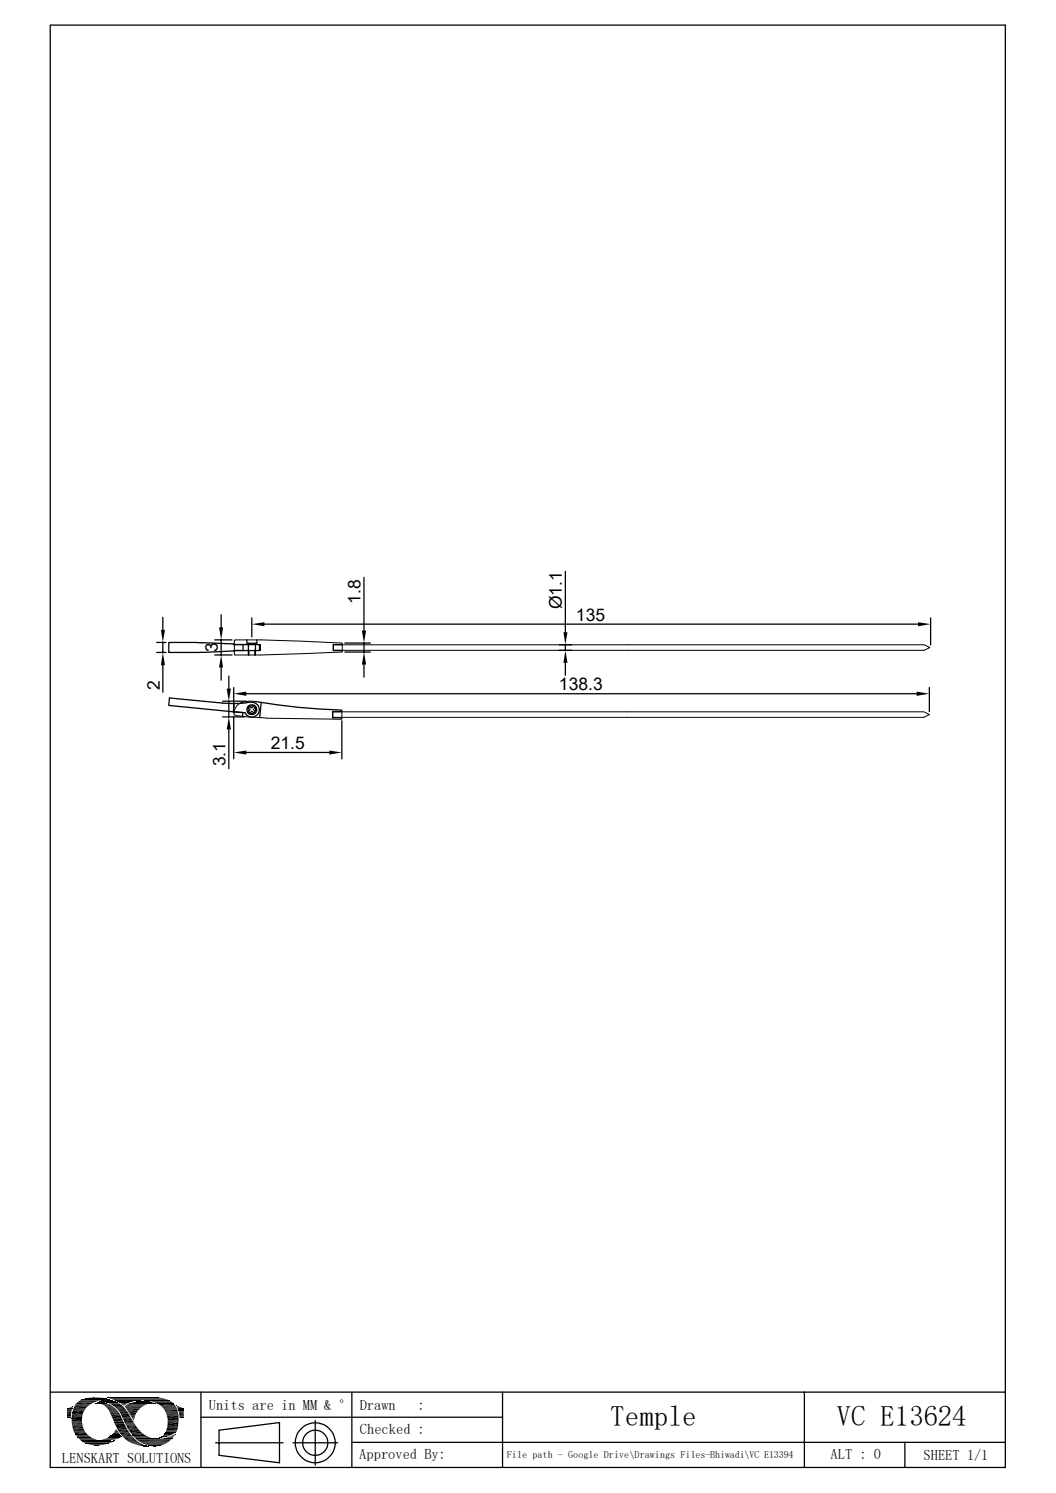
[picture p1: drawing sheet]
<svg xmlns="http://www.w3.org/2000/svg" width="210mm" height="297mm" viewBox="0 0 210 297" stroke-linecap="round" stroke-linejoin="round" font-family="sans-serif">
<g fill="none" stroke="#000" stroke-width=".25">
<path d="M10 5h189.9v286.9h-189.9zM72.4 114.9v10.5M112.4 113.7v12.1M31.2 127.8h1.8M31.2 129.8h1.8M32.4 122.8v2.5M32.4 127.8v2M32.4 132.3v5.4M40.1 127.8l6.4 .3v.1h5.1v1.2h-5.1l-6.3 .4M40.2 127.9h-6.6l.1 1.9h6.4M42.7 127.3h3.4M42.7 130.3h3.4"/>
<path d="M44 122.3v2.5M44 127.3v3M44 132.8v2.5M44.3 139.5h4.6M44.3 139.9l-10.6-1-.1 1.4 12.8 1.3M45.5 134.5v2.5M45.5 139.5v3.1M46.5 136.8v4.4M46.6 140l-.2 1.6M46.6 128.2h1.7v1.2M49 138h133.3M49.4 128v2.3"/>
<path d="M49.5 129.4v.9M49.8 139.7a1.49 1.49 0 0 1 1.7 1.1 1.49 1.49 0 0 1-.9 1.8 1.49 1.49 0 0 1-1.9-.8l-2.3-.2M49.8 139.7l-2.8 .3-2.8-.1M50.1 122.9v3.8M50.7 129.4v.9M50.8 128v2.3M50.9 139.6a122.4 122.4 0 0 0 17 1.7M51.1 127.3v.7h-2v-.7M51.8 128.2v1.2M51.9 139.7l-.3 3.1M52.6 124.2h130M68.1 128.2h-1.8v1.2h1.8"/>
<path d="M68.6 127.9h5.1M68.6 129.7h5.1M72.4 127.9v1.8M72.4 132.2v2.5M111.2 128.3h2.5M111.2 129.4h2.5M112.4 128.3v1.1M112.4 131.9v2.5M184.8 136.8v4.8M185.1 122.9v5.4M44.3 142.6h4.3M45.5 145.1v7.8"/>
<path d="M46.5 142.5v8.5M46.5 141.6l1.8 .2-.1 .7M49 149.7h16.5M68 141.6h-1.8v1.2h1.8M68 143.4v7.6M10 276.9h189.9M14.7 279.7h2.9M40 276.9v15M70 276.9v15M99.9 276.9v15M160 276.9v15M14.3 281.5h2.1"/>
<path d="M14.3 283.3h2.1M14.7 284.9h2.4M15 285.5h2.6M24.6 286.1h2.2M24.9 280.1h3.2M25.1 283.8h2.1M25.3 284h2.1M26.1 285.4h2.7M27.2 286.5h6.8M33.1 281.3h2.4M33.4 282.7h2.1M40 281.9h59.9"/>
<path d="M42.9 287h13.4M43.6 284.5l12-1.5v8l-12-1.5zM58.3 287h8.8M62.7 282.6v8.9M70 286.9h129.9M180 286.9v5"/>
<circle cx="50.1" cy="141.2" r=".98"/>
<circle cx="50.1" cy="141.2" r=".76"/>
<circle cx="62.7" cy="287" r="2.51"/>
<circle cx="62.7" cy="287" r="4"/>
</g>
<g fill="#000">
<path d="M32 125.3h.8l-.4 2.5zM32.4 129.8l.4 2.5h-.8zM43.6 124.8h.8l-.4 2.5zM44 130.3l.4 2.5h-.8zM45.1 137h.8l-.4 2.5zM46.5 138l2.5-.4v.8zM50.1 124.2l2.5-.4v.8zM72.4 129.7l.4 2.5h-.8zM72 125.4h.8l-.4 2.5zM112.4 129.4l.5 2.5h-.8zM112.1 125.8h.8l-.5 2.5zM182.3 137.6l2.5 .4-2.5 .4z"/>
<path d="M182.6 123.8l2.5 .4-2.5 .4zM45.5 142.6l.4 2.5h-.8zM46.5 149.7l2.5-.4v.8zM65.5 149.3l2.5 .4-2.5 .4zM14.3 279.9h.1zM13.8 280l.5-.1 .1 .1zM14.3 279.9h.1v.1zM18.3 278h1.6zM18.7 278h1.2zM19.1 279.1h1.9zM19.2 279.1h1.8zM19.2 279.1h1.7z"/>
<path d="M19.4 279.1h1.5zM19.5 279.1h1zM19.4 279.1h1.2zM19.5 279.1h1.1zM19.6 279.1h.9zM19.6 279.2l1.9 .1zM19.7 278.8h.2zM19.6 279.1h.8zM19.8 279.1h.6zM20 279.3l1.7 .1zM19.8 279.1h.4zM20.1 279l.1 .1z"/>
<path d="M20.1 279h.1zM20.2 279.4h1.6zM20.4 279.4l1.7 .2h-1.4zM20.4 279.4h1.4l.3 .2zM20.5 278.7h1.8zM20.5 278.7h1.7zM20.6 278.6l1.6 .1zM20.7 279.6l1.7 .1h-1.5zM20.7 279.6h1.4l.3 .1zM20.6 278.6h1.4zM20.9 278.6h1.1zM20.9 279.7l1.6 .1z"/>
<path d="M21 279.8l1.7 .2h-1.4zM21 279.8h1.5l.2 .2zM21.2 278.6h.3zM20.9 278.6h.8zM21.2 278.6h.5zM21.5 278.4h.3zM21.8 279.2h1.9zM22.4 279.6h1.9zM22.5 279.6h1.8zM22.5 279.6l1.8 .1zM22.6 279.7l2 .2h-1.7zM22.6 279.7h1.7l.3 .2z"/>
<path d="M22.9 279.9l1.9 .2h-1.7zM22.9 279.9h1.7l.2 .2zM23.7 279l1.9 .1zM23.8 279.1h1.8zM23.8 279.1h1.6zM24 279.1h1.4zM24 279.1l1.3 .1zM24 279.2l1 .2h-.7zM24 279.2h1.3l-.3 .2zM24.3 279.4l.6 .1zM24.3 279.4h.7zM24.4 279.5l.3 .1z"/>
<path d="M24.4 279.5h.5zM24.6 279.6v.1zM24.6 279.6h.1zM27.5 278.8h2zM27.5 278.8h1.9zM28.2 278.8h1.2zM28.2 278.8h.7zM30.4 279.2h.4zM30.4 279.2h.5zM30.7 279.2h.2zM30.9 278h.2zM35.1 279.7h.2z"/>
<path d="M35.1 279.7l.5 .1zM35.2 279.8l.8 .2h-.7zM35.2 279.8l.8 .2zM35.3 280l1 .1h-1zM35.3 280h.7l.3 .1zM13.3 280.2h1.1zM13.3 280.2l1 .1zM13.3 280.3l1 .1h-1zM13.3 280.3h1v.1zM13.3 280.4l.9 .4h-.9zM13.3 280.4h1l-.1 .4zM13.3 280.8h.9z"/>
<path d="M13.3 280.8l.8 .5h-.8zM13.3 280.8h.9l-.1 .5zM13.3 281.3l.8 .4h-.8zM13.3 281.3h.8v.4zM13.3 281.7h.8zM13.3 281.7l.8 .2h-.8zM13.3 281.7h.8v.2zM13.3 281.9h.8zM13.3 281.9l.8 .1zM13.4 280.2h1zM13.7 280.1l.7 .1zM13.7 280.1h.7z"/>
<path d="M13.8 280h.6zM14.3 282.3l2 .4h-2zM14.3 282.3h2v.4zM18.3 287.4l1.9 .1zM18.3 287.4h1.9zM18.4 287.5h1.1zM18.4 287.5h1.8zM18.9 287.5h.6zM19.1 287.5h.4zM20.4 286.4l1.9 .1zM20.4 286.4h2zM20.6 286.5h1.5z"/>
<path d="M20.6 286.5h1.7zM20.7 286.5h1.1zM20.7 286.5h1.4zM21 286.5h.6zM21 286.5h.8zM21.3 280l1.7 .2h-1.6zM21.3 280h1.4l.3 .2zM21.3 286.5h.3zM21.4 286.5h.2zM21.4 280.2l1.8 .3h-1.6zM21.4 280.2h1.6l.2 .3zM21.6 280.5h1.6z"/>
<path d="M21.6 280.5l1.8 .2h-1.7zM21.6 280.5h1.6l.2 .2zM21.7 280.7l1.8 .1h-1.7zM21.7 280.7h1.7l.1 .1zM21.8 280.8l1.8 .2h-1.7zM21.8 280.8h1.7l.1 .2zM21.9 281l1.8 .1zM21.9 281.1l1.9 .2h-1.8zM21.9 281.1h1.8l.1 .2zM21.5 286.7h1.1zM21.9 286.7h.7zM22 281.3l1.8 .1z"/>
<path d="M22 286.7h.6zM22.1 281.4l1.9 .3h-1.8zM22.1 281.4h1.7l.2 .3zM22.1 285.6l1.9 .1zM22.1 285.6h1.9zM22.2 281.7l2 .5h-1.8zM22.2 281.7h1.8l.2 .5zM22.2 285.5l1.8 .1zM22.2 285.5h1.7zM22.2 286.7h.5zM22.3 286.7h.4zM22.4 286.7h.3z"/>
<path d="M22.4 282.2l2.1 .5h-1.9zM22.4 282.2h1.8l.3 .5zM22.4 285.3h1.4zM22.4 285.3l1.5 .2h-1.7zM22.4 285.3h1.4l.1 .2zM22.6 286.6h.2zM22.6 282.7l1.9 .1zM22.7 282.8l1.9 .1zM22.7 282.9l1.9 .1zM22.7 285l1.1 .3h-1.4zM22.7 285h.9l.2 .3zM22.7 283h1.9z"/>
<path d="M22.7 284.9l.9 .1zM22.8 283l1.9 .2h-1.9zM22.8 283h1.8l.1 .2zM22.8 283.2l2.3 .9h-1.9zM22.8 283.2h1.9l.4 .9zM22.9 284.7l.6 .2h-.8zM22.9 284.7h.5l.1 .2zM22.6 286.6h.3zM22.9 284.6l.5 .1h-.5zM22.9 284.6l.5 .1zM23 284.4h.2zM23 284.4l.3 .2h-.4z"/>
<path d="M23 284.4l.3 .2zM23.1 284.4h.1zM23.1 280.1l1.8 .2h-1.5zM23.1 280.1h1.7l.1 .2zM23.4 280.3l1.8 .4h-1.6zM23.4 280.3h1.5l.3 .4zM23.6 280.7l1.7 .1zM23.7 280.8l1.9 .4h-1.6zM23.7 280.8h1.6l.3 .4zM24 281.2l1.6 .1zM24 281.3l2 .7h-1.7zM24 281.3h1.6l.4 .7z"/>
<path d="M24.3 282l1.8 .2h-1.7zM24.3 282h1.7l.1 .2zM24.4 282.2l2 .5h-1.7zM24.4 282.2h1.7l.3 .5zM24.7 282.7l1.9 .3h-1.8zM24.7 282.7h1.7l.2 .3zM24.8 283l1.9 .2h-1.8zM24.8 283h1.8l.1 .2zM24.9 283.2h1.8zM24.9 283.2l1.9 .1zM24.9 283.3h1.9zM25 283.3l1.9 .1z"/>
<path d="M25 283.4l2 .1h-1.9zM25 283.4h1.9l.1 .1zM25.1 283.5l1.9 .1zM25.4 280.6l2 .1zM25.4 280.7l1.7 .4h-1.4zM25.4 280.7h2l-.3 .4zM25.5 284.4l2.5 .5h-2.1zM25.5 284.4h2.1l.4 .5zM25.7 281.1l1.2 .4h-.9zM25.7 281.1h1.4l-.2 .4zM25.8 286.9l2 .1h-1.7zM25.8 286.9h1.7l.3 .1z"/>
<path d="M26 281.5l.9 .1zM26 281.6l.8 .3h-.6zM26 281.6h.9l-.1 .3zM26.1 287l2 .2h-1.5zM26.1 287h1.7l.3 .2zM26.2 281.9l.5 .2h-.4zM26.2 281.9h.6l-.1 .2zM26.3 282.1l.4 .1h-.3zM26.3 282.1h.4v.1zM26.4 282.2l.2 .3zM26.4 282.2h.3l-.1 .3zM26.5 282.5l.1 .1z"/>
<path d="M26.6 287.2l1.7 .1zM26.8 287.3l1.9 .2h-1.2zM26.8 287.3h1.5l.4 .2zM27.5 287.5h1.3zM27.6 287.5l1.4 .1zM28 287.6h1.1zM28.1 287.6l1.1 .1zM28.2 287.7h1.1zM28.5 287.7h.9zM28.6 287.7h.9zM29 287.7h.5zM29.2 287.7h.3z"/>
<path d="M29.3 287.7h.2zM29.6 287.5l2 .2zM30.2 287.7h1.3zM30.2 287.7h1.4zM30.4 287.7h.9zM30.4 287.7h1.1zM30.5 287.7h.5zM30.5 287.7h.8zM30.7 287.7h.3zM31.8 286h.2zM31.8 286h.1zM31.8 286h.4z"/>
<path d="M31.9 286h.4zM32.1 285.8h.8zM32.1 285.8h.9zM31.9 286l.2-.2 .2 .2zM32.1 285.8h.8l-.6 .2zM32.1 285.8h1zM32.2 285.8h.9zM32.3 286.2h1.9zM32.2 285.8l.2-.2 .7 .2zM32.4 285.6h1.3l-.6 .2zM32.5 285.5l1.2 .1zM32.5 285.5h1.3z"/>
<path d="M32.6 286.1h1.6zM32.7 285.2l1.1 .3h-1.3zM32.7 285.2h1.8l-.7 .3zM32.7 286.1h1.5zM32.7 285.2h1.8zM32.8 285l2 .1zM32.8 285.1l1.7 .1h-1.8zM32.8 285.1h2l-.3 .1zM32.8 286.1h1.5zM33.1 286h1.3zM33.2 281.6l2.3 .5h-2.2zM33.2 281.6h2.3v.5z"/>
<path d="M33.2 284l2 .5h-2.1zM33.2 284h2.1l-.1 .5zM33.2 286h1.2zM33.4 283l2 .5h-2.1zM33.4 283h2.1l-.1 .5zM33.4 285.9h1zM33.6 285.8h.9zM33.7 285.8h.8zM33.9 285.7h.6zM34.1 285.7h.5zM34.1 285.7l.3-.2 .2 .2zM34.4 285.5h.3l-.1 .2z"/>
<path d="M34.4 285.5l.3-.1v.1zM34.7 285.4v.1zM35.3 280.1l1.1 .1zM35.3 280.2h1.2zM35.3 280.2l1.2 .1zM35.4 280.3l1.1 .1h-1.1zM35.4 280.3h1.1v.1zM35.4 280.4h1.1zM35.5 280.4l1 .2h-1zM35.5 280.4h1v.2zM35.5 280.6h1zM35.5 280.6l1 .1z"/>
<path d="M35.6 280.7l.9 .1zM35.6 280.8l.9 .3h-.9zM35.6 280.8h.9v.3zM35.6 281.1h.9zM35.6 281.1l.9 .5h-.8zM35.6 281.1h.9v.5zM35.7 281.6l.8 .2h-.8zM35.7 281.6h.8v.2zM35.7 281.8l.8 .2h-.8zM35.7 281.8h.8v.2zM35.7 282h.8zM35.7 282l.8 .1z"/>
<path d="M35.8 282.1h.7zM35.9 282.1h.6zM36 282.1h.5zM36.4 282.1h.1z"/>
</g>
<g fill="none" stroke="#000" stroke-width=".2">
<path d="M46.8 127.3a280.9 280.9 0 0 1 21.3 .7l-.1 1.7a237.8 237.8 0 0 1-21.3 .6l-.1-2.9 .2-.1M48.2 139.7a2.16 2.16 0 0 0-1.6 1.9M48.3 129.4h3.5M48.3 128.2h3.5M50.9 139.6l-1.4-.1-1.4 .2M66.3 128.3h117.5l1.1 .5-1.1 .6h-117.5zM46.5 141.8a.44 .44 0 0 0 .4 .5l3.3 .4M46.5 141.6v.2M50.2 142.7l2.8 .1M50.6 140.3l-.5 .6-.4-.4-.3 .3 .4 .4-.5 .6M50.9 140.6l-.5 .6 .4 .3-.3 .3-.4-.3-.5 .6M53 142.9l14.9 .2"/>
<path d="M66.2 141.6h117.5l1.1 .6-1.1 .5h-117.5zM67.9 141.3v1.7M14.7 279.9h2.6M15 279.4h3M15.3 279h3.5M15.7 278.7h3.9M15.9 278.6h4M16 278.6h4.2M16 278.5h4.4M16.2 278.5h4.3M16.4 278.4h5.4M16.5 278.3h5.1"/>
<path d="M16.7 278.3h4.7M16.9 278.2h4.3M17.1 278.2h3.9M17.5 278.1h3M17.6 278.1h2.9M19 279.2h2.1M19.1 279.2h2.2M19.7 278.8h3.2M19.8 278.8h2.9M19.9 278.7h2.7M20.2 278.7h2.2M20.3 278.9h2.7"/>
<path d="M20.6 279h2.7M21.3 279h2M21.3 279.1h2.4M21.3 278h10.3M21.4 278.1h10.5M21.5 278.1h11M21.8 278h7.4M21.8 278.2h10.8M21.8 278.4h-5.6M22 278.3h10.9M22.2 278.3h10.8M22.3 278.4h10.9"/>
<path d="M22.5 278.4h10.8M22.6 278.5h11M22.8 278.6h5.1M22.9 278.6h4.4M23 278.7h4.2M23.2 278.8h3.3M23.5 278.9h2.7M23.5 278.9h2.5M23.7 279h2.1M24.8 279.8h3.7M24.8 279.8h3.5M24.8 279.9h3.4"/>
<path d="M24.9 279.7h3.8M25 279.6h3.7M25.1 279.5h4M25.4 279.4h3.8M25.4 279.3h4.2M25.7 279.2h4.2M26 279.1h4.8M26.2 279h4.4M26.2 279h4.2M26.6 278.9h3.5M26.8 278.9h3.1M27.1 278.8h2.6"/>
<path d="M28.7 278.6h5M29.3 278.6h4.4M29.4 278.7h4.5M30.1 278.8h4M30.4 278.9h3.8M30.7 279h3.7M30.8 279.2h-5M31 279.1h3.5M31.2 279.2h3.3M31.9 279.7h3M32.1 279.8h2.9M14.3 282.3h2"/>
<path d="M14.3 282.8h2M14.3 283h2M14.3 283.1h2M14.3 283.5h2.1M14.4 281h2.2M14.5 280.5h2.3M14.5 284.2h2.1M14.6 284.7h2.3M15 285.3h2.3M15.3 285.8h2.7M15.4 285.9h2.6M15.4 285.9h2.8"/>
<path d="M15.5 286h2.8M15.6 286.1h3M15.7 286.3h3.3M15.9 286.4h3.1M15.9 286.4h3.6M16 286.6h3.9M16.2 286.6h3.7M16.2 286.6h4.2M16.3 286.7h5.2M16.3 286.8h6.3M16.6 286.9h5.8M16.6 286.9h5.7"/>
<path d="M16.7 287h5.5M16.9 287h5M17 287.1h4.8M17.1 287.1h4.6M17.1 287.2h4.5M17.4 287.3h4M17.7 287.3h3.2M17.9 287.4h2.8M20.5 286.3h2.6M20.7 286.2h2.8M21.1 286.2h2.5M21.2 286.1h2.6"/>
<path d="M21.5 285.9h2.5M21.5 286h2.3M21.8 285.8h2.3M21.9 285.7h2.2M22 285.7h2M22 285.6h2M22.9 286.4h-2.7M24.1 285.8h-2.3M25.1 280.2h2.7M25.4 280.6h2M25.4 286.8h2.1M26.1 285.2h2.4"/>
<path d="M26.3 285.5h2.5M26.3 285.5h2.6M26.4 285.6h2.7M26.5 285.7h2.8M26.5 285.8h3.1M26.7 285.9h3.1M26.8 286h3.3M26.8 286.1h3.7M27 286.2h4.1M27.1 286.2l7.1 .1M27.1 286.3h7M27.6 286.7h6.1"/>
<path d="M27.8 286.9h5.7M27.9 286.9h5.5M28 287h5.3M28.2 287.1h5M28.5 287.2h4.4M28.8 287.3h3.9M29 287.5h3.4M29.5 287.5h2.6M29.6 287.6h2.4M31.7 286.2h2.5M32.4 280.1h2.7M32.5 280.2h2.7"/>
<path d="M32.6 280.3h2.6M32.6 280.4h2.6M32.7 280.5h2.6M32.8 285h2.1M32.9 285h2.1M32.9 280.9h2.5M32.9 284.9h2.2M32.9 284.9h2.1M32.9 284.8h2.2M33 284.7h2.1M33 284.6h2.2M33.1 284.5h2.1"/>
<path d="M33.1 284.6h2.1M33.1 281.5h2.4M33.2 283.9h2.2M33.4 282.5h2.1"/>
</g>
<g fill="none" stroke="#000" stroke-width=".21">
<path d="M14.9 279.5h3M15.5 278.8h3.9M32.2 279.9h2.9M14.3 281.7h2.1M14.5 280.4h2.5M15.2 285.7h2.7M24 285.4h2.1M24.4 285.9h2.1M24.9 286.4h2.1M25.1 286.6h2.2M25.4 284.2h2.2M33 281.1h2.4"/>
<path d="M33.4 282.9h2.1"/>
</g>
<path d="M15.1 279.2h3.5M21.9 279.4h2.3M31.4 279.4h3.4M14.4 284h2.2M14.6 280.1h2.7M23.2 284.2h2.1M25.9 285h2.5M33.3 283.7h2.1" fill="none" stroke="#000" stroke-width=".34"/>
<path d="M14.4 283.7h2.1M14.8 285.2h2.5M23.4 284.5h2.1M23.6 284.8h2.1M23.8 285.1h2.1M24.2 285.6h2.1M25.2 280.4h2.6M32.7 280.6h2.6" fill="none" stroke="#000" stroke-width=".3"/>
<path d="M14.3 282.1h2M14.4 280.8h2.4M33.3 282.3h2.2" fill="none" stroke="#000" stroke-width=".42"/>
<path d="M14.3 281.2h2.3M14.5 284.5h2.3" fill="none" stroke="#000" stroke-width=".38"/>
<g font-size="5.7">
<text x="121.4" y="283.6">Temple</text>
<text x="166.4" y="283.7">VC E13624</text>
</g>
<g font-size="3.5">
<text x="71.7" y="120.2" transform="rotate(-90 71.7 120.2)">1.8</text>
<text x="111.7" y="121.2" transform="rotate(-90 111.7 121.2)">Ø1.1</text>
<text x="114.6" y="123.5">135</text>
<text x="43.3" y="129.8" transform="rotate(-90 43.3 129.8)">3</text>
<text x="31.8" y="137.2" transform="rotate(-90 31.8 137.2)">2</text>
<text x="111.2" y="137.3">138.3</text>
<text x="53.8" y="149.1">21.5</text>
<text x="44.8" y="152.4" transform="rotate(-90 44.8 152.4)">3.1</text>
</g>
<g font-size="2.9">
<text x="41.5" y="280.6">Units are in MM &amp; °</text>
<text x="71.5" y="280.6">Drawn</text>
<text x="83" y="280.6">:</text>
<text x="71.6" y="285.2">Checked :</text>
<text x="12.3" y="291.1">LENSKART SOLUTIONS</text>
<text x="71.5" y="290.1">Approved By:</text>
<text x="165.2" y="290.3">ALT : 0</text>
<text x="183.7" y="290.4">SHEET 1/1</text>
</g>
<text font-size="2" x="100.8" y="290">File path - Google Drive\Drawings Files-Bhiwadi\VC E13394</text>
</svg>
